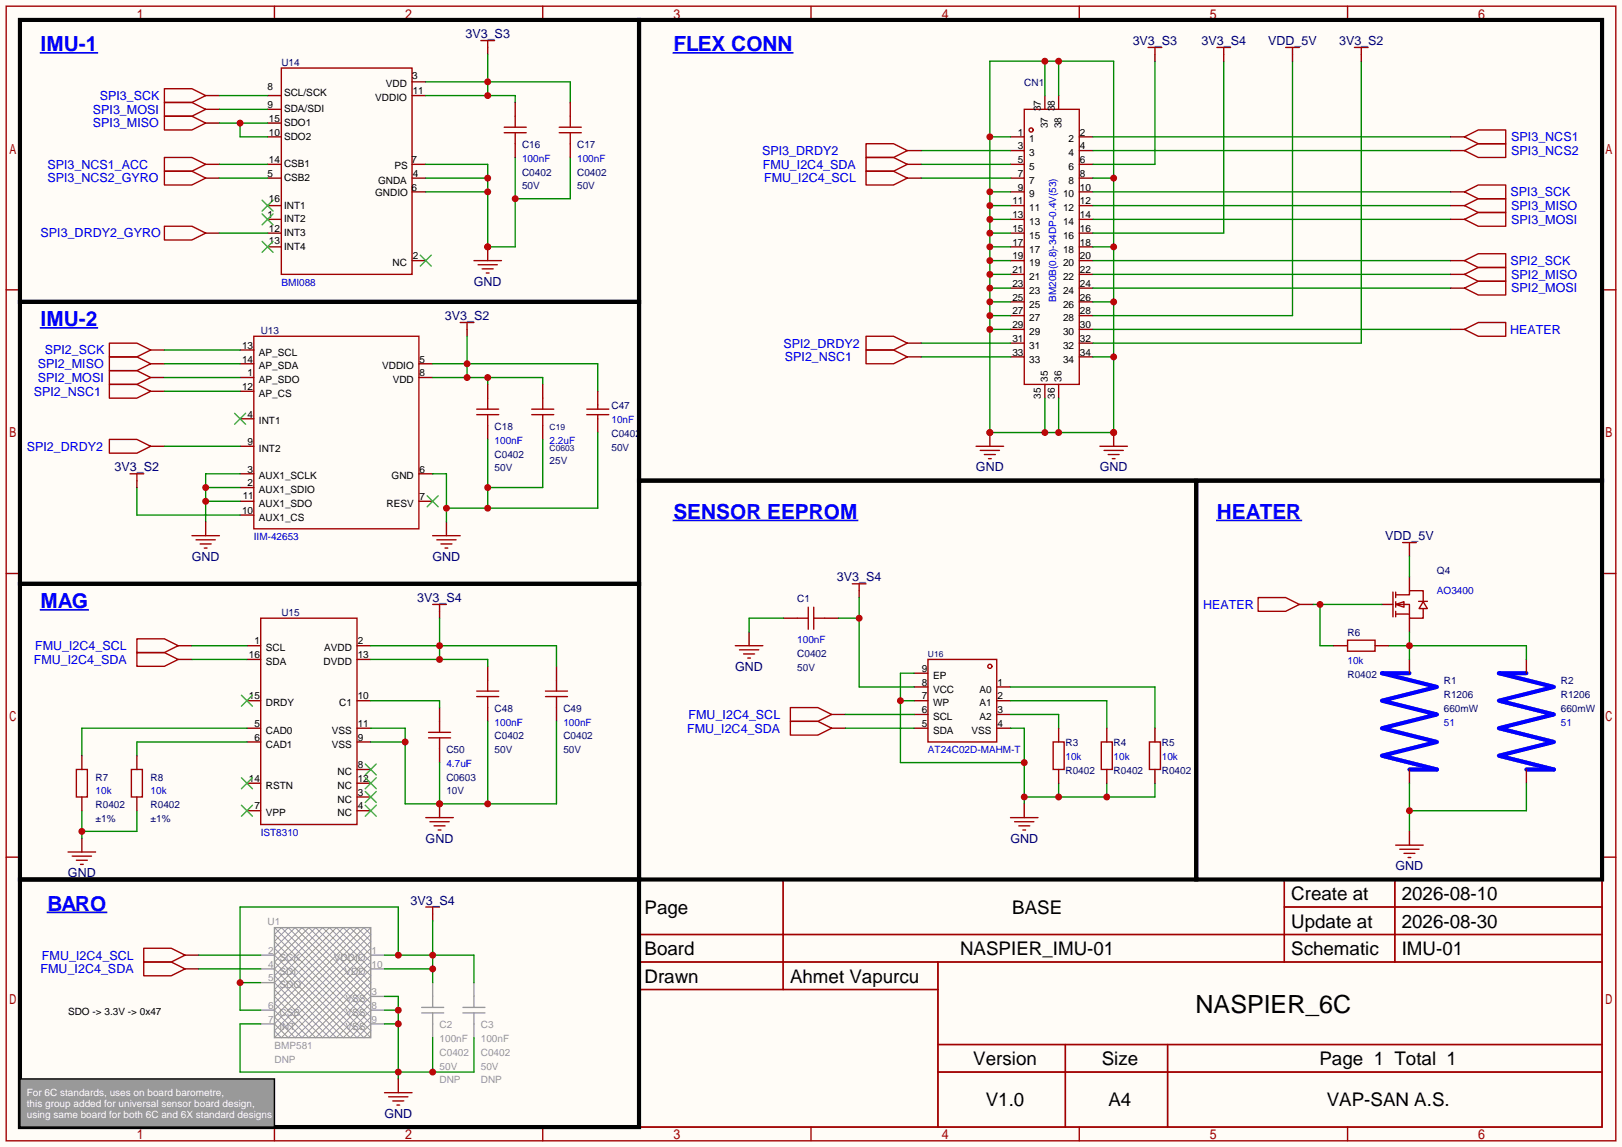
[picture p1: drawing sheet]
<svg xmlns="http://www.w3.org/2000/svg" width="299mm" height="212mm" viewBox="0 0 299 212" stroke-linecap="round" stroke-linejoin="round" font-family="sans-serif">
<path d="M0 0h299.5v211.8h-299.5z" fill="#fffcf7"/>
<g fill="none" stroke="#a10000" stroke-width=".25">
<path d="M1.1 1.1h297.2v209.6h-297.2zM3.7 3.7h292.1v204.5h-292.1zM50.7 1.1v2.6M51.9 12.6h24.2v38.1h-24.2zM100.2 1.1v2.6M149.7 1.1v2.6M199.3 1.1v2.6M248.8 1.1v2.6M159.9 26.5h5.1l2.5 1.3-2.5 1.3h-5.1zM159.9 31.6h5.1l2.5 1.3-2.5 1.3h-5.1zM159.9 29.1h5.1l2.5 1.3-2.5 1.2h-5.1zM189.1 20.2h10.2v50.8h-10.2z"/>
<path d="M270.4 38l2.5-1.3h5.1v2.5h-5.1zM270.4 35.4l2.5-1.2h5.1v2.5h-5.1zM270.4 27.8l2.5-1.3h5.1v2.6h-5.1zM270.4 25.3l2.5-1.3h5.1v2.5h-5.1zM1.1 53.5h2.6M295.8 53.5h2.5M46.9 62.1h30.4v35.6h-30.4zM159.9 64.6h5.1l2.5 1.3-2.5 1.3h-5.1zM159.9 62.1h5.1l2.5 1.3-2.5 1.2h-5.1zM1.1 105.9h2.6M48.1 114.2h17.8v38.1h-17.8zM257.2 109.3v4.6"/>
<path d="M257.7 111.6l1.5-.5v1zM257.7 109.9h2.5v-.8h2.6v2M257.7 111.6h2.5v2.6h2.6v-1.8M257.7 113.4h2.5M257.7 109.3v1.1M257.7 111.1v1M257.7 112.9v1M261.9 111.1h1.6M262.8 111.1l.7 1.3h-1.5zM295.8 105.9h2.5M171.3 121.8h12.7v15.2h-12.7zM1.1 158.3h2.6"/>
<path d="M295.8 158.3h2.5M117.7 162.4h178.1v45.8h-178.1zM117.7 172.6h178.1M117.7 177.7h178.1M144.6 162.4v20.4M173.2 177.7v30.5M237.1 167.5h58.7M237.1 162.4v15.3M257.5 162.4v15.3M117.7 182.8h55.5M173.2 192.9h122.6M173.2 198h122.6"/>
<path d="M196.7 192.9v15.3M215.6 192.9v15.3M50.7 208.2v2.5M100.2 208.2v2.5M149.7 208.2v2.5M199.3 208.2v2.5M248.8 208.2v2.5"/>
<circle cx="190.4" cy="24" r=".38"/>
<circle cx="182.8" cy="123.1" r=".38"/>
</g>
<g fill="none" stroke="#870000" stroke-width=".25">
<path d="M49.4 17.7h2.5M76.1 15.1h2.5M76.1 17.7h2.5M192.9 17.7v2.5M195.5 17.7v2.5M49.4 32.9h2.5M49.4 30.4h2.5M49.4 20.2h2.5M49.4 25.3h2.5M49.4 22.7h2.5M49.4 38h2.5M76.1 32.9h2.5"/>
<path d="M76.1 35.4h2.5M76.1 30.4h2.5M167.5 32.9h2.6M167.5 30.4h2.6M167.5 27.8h2.6M186.6 32.9h2.5M186.6 35.4h2.5M186.6 30.4h2.5M186.6 25.3h2.5M186.6 38h2.5M186.6 27.8h2.5M199.3 32.9h2.5"/>
<path d="M199.3 35.4h2.5M199.3 30.4h2.5M199.3 25.3h2.5M199.3 38h2.5M199.3 27.8h2.5M267.8 35.4h2.6M267.8 25.3h2.6M267.8 38h2.6M267.8 27.8h2.6M49.4 40.5h2.5M49.4 43.1h2.5M49.4 45.6h2.5"/>
<path d="M76.1 48.1h2.5M186.6 40.5h2.5M186.6 48.1h2.5M186.6 43.1h2.5M186.6 45.6h2.5M186.6 58.3h2.5M186.6 55.8h2.5M186.6 53.2h2.5M186.6 50.7h2.5M199.3 40.5h2.5M199.3 48.1h2.5M199.3 43.1h2.5"/>
<path d="M199.3 45.6h2.5M199.3 58.3h2.5M199.3 55.8h2.5M199.3 53.2h2.5M199.3 50.7h2.5M44.3 69.7h2.6M44.3 77.3h2.6M44.3 67.2h2.6M44.3 72.3h2.6M44.3 64.6h2.6M77.3 69.7h2.6M77.3 67.2h2.6"/>
<path d="M167.5 65.9h2.6M167.5 63.4h2.6M186.6 65.9h2.5M186.6 63.4h2.5M186.6 60.8h2.5M192.9 71v2.5M195.5 71v2.5M199.3 65.9h2.5M199.3 63.4h2.5M199.3 60.8h2.5M44.3 90h2.6M44.3 87.5h2.6"/>
<path d="M44.3 92.6h2.6M44.3 82.4h2.6M44.3 95.1h2.6M77.3 87.5h2.6M77.3 92.6h2.6M45.6 119.3h2.5M65.9 119.3h2.6M255.1 111.6h2.1M260.2 106.6v2.5M260.2 114.2v2.5M45.6 134.5h2.5M45.6 137h2.5"/>
<path d="M45.6 129.4h2.5M45.6 121.8h2.5M65.9 134.5h2.6M65.9 137h2.6M65.9 129.4h2.6M65.9 121.8h2.6M168.8 134.5h2.5M168.8 129.4h2.5M168.8 126.9h2.5M168.8 132h2.5M168.8 124.3h2.5M184 134.5h2.6"/>
<path d="M184 129.4h2.6M184 126.9h2.6M184 132h2.6M260.2 121.8v2.5M281.8 121.8v2.5M45.6 149.7h2.5M45.6 144.7h2.5M65.9 147.2h2.6M65.9 149.7h2.6M65.9 142.1h2.6M65.9 144.7h2.6M260.2 142.1v2.6"/>
<path d="M281.8 142.1v2.6"/>
</g>
<g fill="none" stroke="#3c3" stroke-width=".25">
<path d="M48.4 39.5l2 2M48.4 37l2 2M50.4 39.5l-2 2M50.4 37l-2 2M48.4 44.6l2 2M50.4 44.6l-2 2M77.6 47.1l2 2M79.6 47.1l-2 2M43.3 76.3l2 2.1M45.3 76.3l-2 2.1M78.9 91.6l2 2M80.9 91.6l-2 2"/>
<path d="M44.6 128.4l2 2M46.6 128.4l-2 2M44.6 148.7l2 2M44.6 143.6l2 2.1M46.6 148.7l-2 2M46.6 143.6l-2 2.1M67.4 146.2l2.1 2M67.4 148.7l2.1 2M67.4 141.1l2.1 2M67.4 143.6l2.1 2.1M69.5 146.2l-2.1 2M69.5 148.7l-2.1 2"/>
<path d="M69.5 141.1l-2.1 2M69.5 143.6l-2.1 2.1"/>
</g>
<path d="M260.2 124.3h-5.1l10.2 2.6-10.2 2.5 10.2 2.6-10.2 2.5 10.2 2.5-10.2 2.6 10.2 2.5h-5.1M281.8 124.3h-5.1l10.2 2.6-10.2 2.5 10.2 2.6-10.2 2.5 10.2 2.5-10.2 2.6 10.2 2.5h-5.1" fill="none" stroke="#00f" stroke-width=".76"/>
<g fill="none" stroke="#008700" stroke-width=".25">
<path d="M182.8 11.3h22.8v68.6h-22.8zM192.9 11.3v6.4M195.5 11.3v6.4M213.2 11.3v19.1h-11.4M170.1 27.8h16.5M170.1 30.4h16.5M170.1 32.9h16.5M182.8 35.4h3.8M182.8 38h3.8M182.8 25.3h3.8M201.8 27.8h66M201.8 32.9h3.8"/>
<path d="M201.8 35.4h66M201.8 38h66M201.8 25.3h66M182.8 58.3h3.8M182.8 55.8h3.8M182.8 53.2h3.8M182.8 50.7h3.8M182.8 48.1h3.8M182.8 45.6h3.8M182.8 43.1h3.8M182.8 40.5h3.8M201.8 55.8h3.8"/>
<path d="M201.8 45.6h3.8M170.1 63.4h16.5M170.1 65.9h16.5M182.8 60.8h3.8M192.9 73.5v6.4M195.5 73.5v6.4M201.8 65.9h3.8"/>
</g>
<g fill="#c00">
<circle cx="192.9" cy="79.9" r=".63"/>
<circle cx="182.8" cy="79.9" r=".63"/>
<circle cx="182.8" cy="60.8" r=".63"/>
<circle cx="182.8" cy="58.3" r=".63"/>
<circle cx="182.8" cy="55.8" r=".63"/>
<circle cx="182.8" cy="53.2" r=".63"/>
<circle cx="182.8" cy="50.7" r=".63"/>
<circle cx="182.8" cy="48.1" r=".63"/>
<circle cx="182.8" cy="45.6" r=".63"/>
<circle cx="182.8" cy="43.1" r=".63"/>
<circle cx="182.8" cy="40.5" r=".63"/>
<circle cx="182.8" cy="38" r=".63"/>
<circle cx="182.8" cy="35.4" r=".63"/>
<circle cx="182.8" cy="25.3" r=".63"/>
<circle cx="192.9" cy="11.3" r=".63"/>
<circle cx="195.5" cy="11.3" r=".63"/>
<circle cx="205.6" cy="32.9" r=".63"/>
<circle cx="205.6" cy="45.6" r=".63"/>
<circle cx="205.6" cy="55.8" r=".63"/>
<circle cx="205.6" cy="65.9" r=".63"/>
<circle cx="205.6" cy="79.9" r=".63"/>
<circle cx="195.5" cy="79.9" r=".63"/>
</g>
<path d="M225.9 11.3v31.8h-24.1M238.6 11.3v47h-36.8M251.3 11.3v52.1h-49.5" fill="none" stroke="#008700" stroke-width=".25"/>
<path d="M213.2 10v1.3M225.9 10v1.3M238.6 10v1.3M251.3 10v1.3M182.8 79.9v2.5M260.2 101.5v1.2" fill="none" stroke="#870000" stroke-width=".25"/>
<path d="M212 8.8h2.5M213.2 8.8v1.2M224.7 8.8h2.5M225.9 8.8v1.2M237.4 8.8h2.5M238.6 8.8v1.2M250.1 8.8h2.5M251.3 8.8v1.2M259 100.2h2.5M260.2 100.2v1.3" fill="none" stroke="#a10000" stroke-width=".25"/>
<circle cx="182.8" cy="79.9" r=".63" fill="#c00"/>
<path d="M180.2 82.4h5.1M181 83.2h3.5M181.7 83.9h2.1M182.5 84.7h.5" fill="none" stroke="#a10000" stroke-width=".25"/>
<path d="M205.6 79.9v2.5" fill="none" stroke="#870000" stroke-width=".25"/>
<circle cx="205.6" cy="79.9" r=".63" fill="#c00"/>
<g fill="none" stroke="#a10000" stroke-width=".25">
<path d="M30.4 16.4h5l2.6 1.3-2.6 1.2h-5zM30.4 18.9h5l2.6 1.3-2.6 1.3h-5zM30.4 21.5h5l2.6 1.2-2.6 1.3h-5zM30.4 31.6h5l2.6 1.3-2.6 1.3h-5zM30.4 29.1h5l2.6 1.3-2.6 1.2h-5zM270.4 40.5l2.5-1.3h5.1v2.6h-5.1zM270.4 50.7l2.5-1.3h5.1v2.5h-5.1zM270.4 48.1l2.5-1.2h5.1v2.5h-5.1zM270.4 53.2l2.5-1.3h5.1v2.6h-5.1zM270.4 60.8l2.5-1.2h5.1v2.5h-5.1zM203.1 82.4h5.1M203.8 83.2h3.6"/>
<path d="M204.6 83.9h2M205.4 84.7h.5M232.3 110.4h5.1l2.5 1.2-2.5 1.3h-5.1z"/>
</g>
<path d="M40.5 17.7h8.9M40.5 20.2h8.9M40.5 22.7h8.9M44.3 22.7v2.6h5.1M201.8 40.5h66M201.8 48.1h66M201.8 50.7h66M201.8 53.2h66M201.8 60.8h66" fill="none" stroke="#008700" stroke-width=".25"/>
<path d="M38 17.7h2.5M38 22.7h2.5M38 32.9h2.5M38 30.4h2.5M38 20.2h2.5M267.8 40.5h2.6M267.8 50.7h2.6M267.8 48.1h2.6M267.8 53.2h2.6M267.8 60.8h2.6M239.9 111.6h2.5" fill="none" stroke="#870000" stroke-width=".25"/>
<circle cx="44.3" cy="22.7" r=".63" fill="#c00"/>
<path d="M90 8.8v1.2M38 43.1h2.5" fill="none" stroke="#870000" stroke-width=".25"/>
<path d="M88.8 7.5h2.5M90 7.5v1.3M30.4 41.8h5l2.6 1.3-2.6 1.2h-5z" fill="none" stroke="#a10000" stroke-width=".25"/>
<path d="M78.6 15.1h26.7v3.8M78.6 17.7h16.5v1.2M90 10v7.7M40.5 30.4h8.9M40.5 32.9h8.9M40.5 43.1h8.9" fill="none" stroke="#008700" stroke-width=".25"/>
<g fill="#c00">
<circle cx="90" cy="15.1" r=".63"/>
<circle cx="90" cy="17.7" r=".63"/>
</g>
<path d="M78.6 32.9h11.4M78.6 35.4h11.4M95.1 29.1v16.5h-5.1v-15.2h-11.4M105.3 29.1v7.6h-10.2" fill="none" stroke="#008700" stroke-width=".25"/>
<g fill="#c00">
<circle cx="90" cy="32.9" r=".63"/>
<circle cx="90" cy="35.4" r=".63"/>
<circle cx="90" cy="45.6" r=".63"/>
<circle cx="95.1" cy="36.7" r=".63"/>
</g>
<path d="M95.1 18.9v2.6M105.3 18.9v2.6M95.1 26.5v2.6M105.3 26.5v2.6M90 45.6v2.5" fill="none" stroke="#870000" stroke-width=".25"/>
<path d="M93.1 24.5h4.1M93.1 23.5h4.1M95.1 21.5v2M95.1 24.5v2M103.3 24.5h4M103.3 23.5h4M105.3 21.5v2M105.3 24.5v2" fill="none" stroke="#a10000" stroke-width=".25"/>
<circle cx="90" cy="45.6" r=".63" fill="#c00"/>
<path d="M85 59.6h2.5M86.2 59.6v1.2M87.5 48.1h5.1M88.3 48.9h3.5M89 49.7h2.1M89.8 50.4h.5M20.2 65.9h5.1l2.5 1.3-2.5 1.3h-5.1zM20.2 63.4h5.1l2.5 1.2-2.5 1.3h-5.1zM20.2 68.5h5.1l2.5 1.2-2.5 1.3h-5.1zM20.2 71h5.1l2.5 1.3-2.5 1.2h-5.1zM20.2 81.2h5.1l2.5 1.2-2.5 1.3h-5.1z" fill="none" stroke="#a10000" stroke-width=".25"/>
<path d="M27.8 67.2h2.6M27.8 64.6h2.6M27.8 69.7h2.6M27.8 72.3h2.6M86.2 60.8v1.3M27.8 82.4h2.6" fill="none" stroke="#870000" stroke-width=".25"/>
<path d="M30.4 69.7h13.9M30.4 64.6h13.9M30.4 67.2h13.9M30.4 72.3h13.9M79.9 69.7h20.3v1.3M79.9 67.2h30.5v5.1M86.2 62.1v7.6M90 69.7v1.3M30.4 82.4h13.9" fill="none" stroke="#008700" stroke-width=".25"/>
<g fill="#c00">
<circle cx="86.2" cy="67.2" r=".63"/>
<circle cx="86.2" cy="69.7" r=".63"/>
<circle cx="90" cy="69.7" r=".63"/>
</g>
<path d="M90 71v2.5M90 78.6v2.6M100.2 71v2.5M100.2 78.6v2.6M110.4 72.3v2.5M110.4 77.3v2.6M82.4 96.4v2.5" fill="none" stroke="#870000" stroke-width=".25"/>
<g fill="none" stroke="#a10000" stroke-width=".25">
<path d="M88 76.6h4.1M88 75.6h4.1M90 73.5v2.1M90 76.6v2M98.2 76.6h4M98.2 75.6h4M100.2 73.5v2.1M100.2 76.6v2M108.3 76.6h4.1M108.3 75.6h4.1M110.4 74.8v.8M110.4 76.6v.7"/>
<path d="M79.9 98.9h5.1M80.6 99.7h3.6M81.4 100.5h2M82.2 101.2h.5"/>
</g>
<path d="M110.4 79.9v14h-28M79.9 87.5h2.5v8.9M90 81.2v12.7M100.2 81.2v8.8h-10.2" fill="none" stroke="#008700" stroke-width=".25"/>
<g fill="#c00">
<circle cx="82.4" cy="93.9" r=".63"/>
<circle cx="90" cy="93.9" r=".63"/>
<circle cx="90" cy="90" r=".63"/>
</g>
<path d="M25.3 90v5.1h19M38 92.6h6.3M38 90h6.3M44.3 87.5h-6.3v8.9" fill="none" stroke="#008700" stroke-width=".25"/>
<path d="M25.3 88.8v1.2" fill="none" stroke="#870000" stroke-width=".25"/>
<path d="M24 87.5h2.5M25.3 87.5v1.3" fill="none" stroke="#a10000" stroke-width=".25"/>
<g fill="#c00">
<circle cx="38" cy="92.6" r=".63"/>
<circle cx="38" cy="90" r=".63"/>
</g>
<path d="M38 96.4v2.5M81.2 112.9v1.3M144.7 114.2h2.5M152.3 114.2h2.5M158.6 109.1v1.3M90 123.1v2.5M90 130.7v2.5M102.7 123.1v2.5M102.7 130.7v2.5M79.9 168.8v1.3" fill="none" stroke="#870000" stroke-width=".25"/>
<g fill="none" stroke="#a10000" stroke-width=".25">
<path d="M35.4 98.9h5.1M36.2 99.7h3.6M37 100.5h2M37.7 101.2h.5M79.9 111.6h2.5M81.2 111.6v1.3M147.2 114.2h2M149.2 112.1v4.1M150.2 112.1v4.1M150.2 114.2h2.1M157.4 107.8h2.5M158.6 107.8v1.3"/>
<path d="M88 128.7h4.1M88 127.6h4.1M90 125.6v2M90 128.7v2M100.7 128.7h4.1M100.7 127.6h4.1M102.7 125.6v2M102.7 128.7v2M78.6 167.5h2.6M79.9 167.5v1.3"/>
</g>
<path d="M77.9 187.1h4M77.9 186.1h4M79.9 181.5v4.6M79.9 187.1v4.5M85.5 187.1h4M85.5 186.1h4M87.5 181.5v4.6M87.5 187.1v4.5" fill="none" stroke="#999" stroke-width=".25"/>
<path d="M68.5 119.3h34.2v3.8M81.2 114.2v7.6M68.5 121.8h21.5v1.3" fill="none" stroke="#008700" stroke-width=".25"/>
<g fill="#c00">
<circle cx="81.2" cy="119.3" r=".63"/>
<circle cx="81.2" cy="121.8" r=".63"/>
</g>
<path d="M79.1 136.3h4.1M79.1 135.3h4.1M81.2 133.2v2.1M81.2 136.3v2" fill="none" stroke="#a10000" stroke-width=".25"/>
<path d="M81.2 130.7v2.5M81.2 138.3v2.5" fill="none" stroke="#870000" stroke-width=".25"/>
<path d="M68.5 129.4h12.7v1.3M68.5 137h6.3M90 133.2v15.3M102.7 133.2v15.3h-27.9v-14h-6.3M81.2 140.8v7.7" fill="none" stroke="#008700" stroke-width=".25"/>
<g fill="#c00">
<circle cx="81.2" cy="148.5" r=".63"/>
<circle cx="74.8" cy="137" r=".63"/>
<circle cx="90" cy="148.5" r=".63"/>
</g>
<path d="M81.2 148.5v2.5" fill="none" stroke="#870000" stroke-width=".25"/>
<circle cx="81.2" cy="148.5" r=".63" fill="#c00"/>
<g fill="none" stroke="#a10000" stroke-width=".25">
<path d="M25.3 118h5.1l2.5 1.3-2.5 1.2h-5.1zM25.3 120.5h5.1l2.5 1.3-2.5 1.3h-5.1zM145.9 130.7h5.1l2.5 1.3-2.5 1.2h-5.1zM145.9 133.2h5.1l2.5 1.3-2.5 1.3h-5.1zM12.6 157.4h5.1M13.3 158.1h3.6M14.1 158.9h2M14.9 159.6h.5M78.6 151h5.1M79.4 151.8h3.5M80.1 152.5h2.1M80.9 153.3h.5"/>
<path d="M26.5 175.1h5.1l2.6 1.3-2.6 1.3h-5.1zM26.5 177.7h5.1l2.6 1.2-2.6 1.3h-5.1z"/>
</g>
<path d="M32.9 119.3h2.5M32.9 121.8h2.5M153.5 132h2.6M153.5 134.5h2.6M15.1 154.8v2.6M34.2 176.4h2.5M34.2 178.9h2.5" fill="none" stroke="#870000" stroke-width=".25"/>
<path d="M35.4 119.3h10.2M35.4 121.8h10.2M45.6 134.5h-30.5v5.1M45.6 137h-20.3v2.6M156.1 132h12.7M156.1 134.5h12.7M15.1 149.7v5.1M25.3 149.7v3.8h-10.2" fill="none" stroke="#008700" stroke-width=".25"/>
<circle cx="15.1" cy="153.5" r=".63" fill="#c00"/>
<path d="M154.8 114.2h3.8M158.6 110.4v16.5h10.2" fill="none" stroke="#008700" stroke-width=".25"/>
<circle cx="158.6" cy="114.2" r=".63" fill="#c00"/>
<path d="M138.3 116.7v2.6" fill="none" stroke="#870000" stroke-width=".25"/>
<path d="M135.8 119.3h5M136.5 120h3.6M137.3 120.8h2M138 121.5h.6" fill="none" stroke="#a10000" stroke-width=".25"/>
<path d="M144.7 114.2h-6.4v2.5M166.2 129.4h2.6M168.8 124.3h-2.6v16.5h22.9M186.6 134.5h2.5v14M195.5 144.7v2.5M204.3 144.7v2.5M213.2 144.7v2.5h-24.1" fill="none" stroke="#008700" stroke-width=".25"/>
<g fill="#c00">
<circle cx="189.1" cy="140.8" r=".63"/>
<circle cx="166.2" cy="129.4" r=".63"/>
<circle cx="189.1" cy="147.2" r=".63"/>
<circle cx="195.5" cy="147.2" r=".63"/>
<circle cx="204.3" cy="147.2" r=".63"/>
</g>
<path d="M189.1 148.5v2.5" fill="none" stroke="#870000" stroke-width=".25"/>
<path d="M186.6 151h5M187.3 151.8h3.6M188.1 152.5h2M188.8 153.3h.6" fill="none" stroke="#a10000" stroke-width=".25"/>
<path d="M256.4 119.3h25.4v2.5M260.2 116.7v5.1" fill="none" stroke="#008700" stroke-width=".25"/>
<circle cx="260.2" cy="119.3" r=".63" fill="#c00"/>
<path d="M260.2 144.7v8.8M281.8 144.7v5h-21.6" fill="none" stroke="#008700" stroke-width=".25"/>
<circle cx="260.2" cy="149.7" r=".63" fill="#c00"/>
<path d="M260.2 153.5v2.6" fill="none" stroke="#870000" stroke-width=".25"/>
<path d="M257.7 156.1h5.1M258.4 156.8h3.6M259.2 157.6h2M260 158.4h.5" fill="none" stroke="#a10000" stroke-width=".25"/>
<path d="M242.4 111.6h12.7M243.7 111.6v7.7h2.6M260.2 102.7v3.9" fill="none" stroke="#008700" stroke-width=".25"/>
<circle cx="243.7" cy="111.6" r=".63" fill="#c00"/>
<path d="M186.6 132h8.9v2.5M186.6 129.4h17.7v5.1M186.6 126.9h26.6v7.6M71 176.4h16.5v5.1M71 178.9h8.9M73.5 176.4v-8.9h-29.2v19.1h3.8M79.9 170.1v11.4M44.3 181.5h3.8" fill="none" stroke="#008700" stroke-width=".25"/>
<path d="M248.8 118.2h5.1v2.1h-5.1zM194.4 137h2.1v5.1h-2.1zM203.3 137h2.1v5.1h-2.1zM212.2 137h2v5.1h-2zM14.1 142.1h2v5.1h-2zM24.3 142.1h2v5.1h-2z" fill="none" stroke="#a10000" stroke-width=".25"/>
<path d="M246.3 119.3h2.5M253.9 119.3h2.5M15.1 139.6v2.5M25.3 139.6v2.5M195.5 134.5v2.5M204.3 134.5v2.5M213.2 134.5v2.5M15.1 147.2v2.5M25.3 147.2v2.5M195.5 142.1v2.6M204.3 142.1v2.6M213.2 142.1v2.6" fill="none" stroke="#870000" stroke-width=".25"/>
<path d="M50.7 172.6l1.2-1.3 16.6 16.5-3.9 3.8-13.9-13.9 6.3-6.4 11.5 11.5-8.9 8.8-8.9-8.8 11.4-11.5 6.4 6.4-14 13.9-3.8-3.8 16.5-16.5 1.3 1.3-17.8 17.8 1.2 1.2 16.6-16.5-3.9-3.8-13.9 14 6.3 6.3 11.5-11.4-8.9-8.9-8.9 8.9 11.4 11.4 6.4-6.3-14-14-3.8 3.8 16.5 16.5 1.3-1.2zM50.7 171.3l17.8 17.8-2.6 2.5-15.2-15.2 5.1-5.1 12.7 12.7-7.7 7.6-10.1-10.1 10.1-10.2 7.7 7.6-12.7 12.7-5.1-5 15.2-15.3 2.6 2.6-17.8 17.7M68.5 171.3l-17.8 17.8 2.5 2.5 15.3-15.2-5.1-5.1-12.7 12.7 7.6 7.6 10.2-10.1-10.2-10.2-7.6 7.6 12.7 12.7 5.1-5-15.3-15.3-2.5 2.6 17.8 17.7" fill="none" stroke="#999" stroke-width=".18"/>
<path d="M48.1 176.4h2.6M48.1 178.9h2.6M50.7 171.3h17.8v20.3h-17.8zM68.5 176.4h2.5M68.5 178.9h2.5M48.1 181.5h2.6M48.1 186.6h2.6M48.1 189.1h2.6M68.5 184h2.5M68.5 186.6h2.5M68.5 189.1h2.5" fill="none" stroke="#999" stroke-width=".25"/>
<g fill="#c00">
<circle cx="73.5" cy="176.4" r=".63"/>
<circle cx="44.3" cy="181.5" r=".63"/>
<circle cx="79.9" cy="176.4" r=".63"/>
<circle cx="79.9" cy="178.9" r=".63"/>
</g>
<path d="M36.7 178.9h11.4M36.7 176.4h11.4M48.1 189.1h-3.8v8.9h43.2v-6.4M71 189.1h2.5M71 184h2.5v15.3M71 186.6h2.5M79.9 191.6v6.4" fill="none" stroke="#008700" stroke-width=".25"/>
<g fill="#c00">
<circle cx="73.5" cy="189.1" r=".63"/>
<circle cx="73.5" cy="186.6" r=".63"/>
<circle cx="73.5" cy="198" r=".63"/>
<circle cx="79.9" cy="198" r=".63"/>
</g>
<path d="M73.5 199.3v2.5" fill="none" stroke="#870000" stroke-width=".25"/>
<path d="M71 201.8h5.1M71.8 202.6h3.5M72.5 203.3h2M73.3 204.1h.5" fill="none" stroke="#a10000" stroke-width=".25"/>
<path d="M3.7 3.7h114.3v52.1h-114.3zM118 3.7h177.8v85.1h-177.8zM3.7 55.8h114.3v52h-114.3zM118 88.8h102.9v73.6h-102.9zM220.9 88.8h74.9v73.6h-74.9zM3.7 107.8h114.3v54.6h-114.3zM3.7 162.4h114.3v45.8h-114.3z" fill="none" stroke="#000" stroke-width=".76"/>
<path d="M7.5 9.8h10.5M124.3 9.8h22M7.5 60.6h10.5M124.3 96.1h34M224.7 96.1h15.6M7.5 112.6h8.8M8.8 168.5h10.9" fill="none" stroke="#00f" stroke-width=".31"/>
<path d="M3.7 199.3h47v8.9h-47z" fill="#999" stroke="#000" stroke-width=".25"/>
<text font-size="4.6" x="220.7" y="187.1">NASPIER_6C</text>
<g font-size="3.8" fill="#00f">
<text x="7.5" y="9.4">IMU-1</text>
<text x="124.3" y="9.4">FLEX CONN</text>
<text x="7.5" y="60.2">IMU-2</text>
<text x="124.3" y="95.8">SENSOR EEPROM</text>
<text x="224.7" y="95.8">HEATER</text>
<text x="7.5" y="112.3">MAG</text>
<text x="8.8" y="168.2">BARO</text>
</g>
<g font-size="3.5">
<text x="238.4" y="166.2">Create at</text>
<text x="258.8" y="166.2">2026-08-10</text>
<text x="119" y="168.8">Page</text>
<text x="186.9" y="168.8">BASE</text>
<text x="238.4" y="171.3">Update at</text>
<text x="258.8" y="171.3">2026-08-30</text>
<text x="119" y="176.4">Board</text>
<text x="177.2" y="176.4">NASPIER_IMU-01</text>
<text x="238.4" y="176.4">Schematic</text>
<text x="258.8" y="176.4">IMU-01</text>
<text x="119" y="181.5">Drawn</text>
<text x="145.9" y="181.5">Ahmet Vapurcu</text>
<text x="179.7" y="196.7">Version</text>
<text x="203.4" y="196.7">Size</text>
<text x="243.6" y="196.7">Page 1 Total 1</text>
<text x="182" y="204.3">V1.0</text>
<text x="204.7" y="204.3">A4</text>
<text x="245" y="204.3">VAP-SAN A.S.</text>
</g>
<g font-size="2.3" fill="#000080">
<text x="85.9" y="7">3V3_S3</text>
<text x="209.1" y="8.3">3V3_S3</text>
<text x="221.8" y="8.3">3V3_S4</text>
<text x="234.1" y="8.3">VDD_5V</text>
<text x="247.2" y="8.3">3V3_S2</text>
<text x="87.5" y="52.8">GND</text>
<text x="82.1" y="59.1">3V3_S2</text>
<text x="21.2" y="87">3V3_S2</text>
<text x="180.2" y="87">GND</text>
<text x="203" y="87">GND</text>
<text x="255.7" y="99.7">VDD_5V</text>
<text x="35.4" y="103.6">GND</text>
<text x="79.9" y="103.6">GND</text>
<text x="154.5" y="107.4">3V3_S4</text>
<text x="77" y="111.2">3V3_S4</text>
<text x="135.7" y="123.9">GND</text>
<text x="78.6" y="155.6">GND</text>
<text x="186.5" y="155.6">GND</text>
<text x="12.5" y="162">GND</text>
<text x="257.7" y="160.7">GND</text>
<text x="75.8" y="167.1">3V3_S4</text>
<text x="71" y="206.4">GND</text>
</g>
<g font-size="2.3" fill="#00f">
<text x="17.1" y="23.5">SPI3_MISO</text>
<text x="17.1" y="21">SPI3_MOSI</text>
<text x="18.4" y="18.5">SPI3_SCK</text>
<text x="140.7" y="28.6">SPI3_DRDY2</text>
<text x="279" y="28.6">SPI3_NCS2</text>
<text x="279" y="26.1">SPI3_NCS1</text>
<text x="8.8" y="33.7">SPI3_NCS2_GYRO</text>
<text x="8.8" y="31.2">SPI3_NCS1_ACC</text>
<text x="140.8" y="31.2">FMU_I2C4_SDA</text>
<text x="141.1" y="33.7">FMU_I2C4_SCL</text>
<text x="278.9" y="36.2">SPI3_SCK</text>
<text x="279" y="38.8">SPI3_MISO</text>
<text x="279" y="41.3">SPI3_MOSI</text>
<text x="7.5" y="43.9">SPI3_DRDY2_GYRO</text>
<text x="278.9" y="48.9">SPI2_SCK</text>
<text x="279" y="51.5">SPI2_MISO</text>
<text x="279" y="54">SPI2_MOSI</text>
<text x="8.3" y="65.5">SPI2_SCK</text>
<text x="144.7" y="64.2">SPI2_DRDY2</text>
<text x="278.8" y="61.6">HEATER</text>
<text x="7" y="68">SPI2_MISO</text>
<text x="7" y="70.5">SPI2_MOSI</text>
<text x="144.9" y="66.7">SPI2_NSC1</text>
<text x="6.2" y="73.1">SPI2_NSC1</text>
<text x="5" y="83.2">SPI2_DRDY2</text>
<text x="222.1" y="112.4">HEATER</text>
<text x="6.2" y="122.6">FMU_I2C4_SDA</text>
<text x="6.5" y="120.1">FMU_I2C4_SCL</text>
<text x="126.9" y="135.3">FMU_I2C4_SDA</text>
<text x="127.1" y="132.8">FMU_I2C4_SCL</text>
<text x="7.5" y="179.8">FMU_I2C4_SDA</text>
<text x="7.7" y="177.2">FMU_I2C4_SCL</text>
</g>
<g font-size="1.8">
<text x="49.4" y="16.7">8</text>
<text x="52.5" y="17.7">SCL/SCK</text>
<text x="71.2" y="16.2">VDD</text>
<text x="76.1" y="14.7">3</text>
<text x="76.2" y="17.4">11</text>
<text x="49.4" y="20">9</text>
<text x="49.6" y="22.5">15</text>
<text x="52.5" y="20.7">SDA/SDI</text>
<text x="52.5" y="23.3">SDO1</text>
<text x="69.3" y="18.7">VDDIO</text>
<text x="192.2" y="20.6" transform="rotate(-90 192.2 20.6)">37</text>
<text x="193.5" y="23.7" transform="rotate(-90 193.5 23.7)">37</text>
<text x="194.7" y="20.6" transform="rotate(-90 194.7 20.6)">38</text>
<text x="196" y="23.7" transform="rotate(-90 196 23.7)">38</text>
<text x="49.6" y="25">10</text>
<text x="52.5" y="25.8">SDO2</text>
<text x="187.9" y="25">1</text>
<text x="187.9" y="27.6">3</text>
<text x="190" y="26.3">1</text>
<text x="190" y="28.9">3</text>
<text x="197.3" y="28.9">4</text>
<text x="197.3" y="26.3">2</text>
<text x="199.4" y="27.6">4</text>
<text x="199.4" y="25">2</text>
<text x="49.4" y="32.7">5</text>
<text x="49.6" y="30.1">14</text>
<text x="52.5" y="33.4">CSB2</text>
<text x="52.5" y="30.9">CSB1</text>
<text x="69.8" y="33.9">GNDA</text>
<text x="72.8" y="31.1">PS</text>
<text x="75.9" y="35.2">6</text>
<text x="75.9" y="30.1">7</text>
<text x="76.2" y="32.7">4</text>
<text x="187.9" y="30.1">5</text>
<text x="187.9" y="32.7">7</text>
<text x="187.9" y="35.2">9</text>
<text x="190" y="31.4">5</text>
<text x="190" y="33.9">7</text>
<text x="197.3" y="33.9">8</text>
<text x="197.3" y="31.4">6</text>
<text x="199.4" y="35.2">10</text>
<text x="199.4" y="32.7">8</text>
<text x="199.4" y="30.1">6</text>
<text x="49.4" y="40.3">1</text>
<text x="49.6" y="37.3">16</text>
<text x="52.5" y="41.1">INT2</text>
<text x="52.5" y="38.5">INT1</text>
<text x="69.3" y="36.2">GNDIO</text>
<text x="186.9" y="37.7">11</text>
<text x="186.9" y="40.3">13</text>
<text x="190" y="36.5">9</text>
<text x="190" y="39">11</text>
<text x="190" y="41.6">13</text>
<text x="196.3" y="41.6">14</text>
<text x="196.3" y="39">12</text>
<text x="196.3" y="36.5">10</text>
<text x="199.4" y="40.3">14</text>
<text x="199.4" y="37.7">12</text>
<text x="49.6" y="42.8">12</text>
<text x="49.6" y="45.1">13</text>
<text x="52.5" y="43.6">INT3</text>
<text x="52.5" y="46.1">INT4</text>
<text x="76.2" y="47.9">2</text>
<text x="186.9" y="42.8">15</text>
<text x="186.9" y="45.4">17</text>
<text x="186.9" y="47.9">19</text>
<text x="190" y="44.1">15</text>
<text x="190" y="46.6">17</text>
<text x="196.3" y="46.6">18</text>
<text x="196.3" y="44.1">16</text>
<text x="199.4" y="47.9">20</text>
<text x="199.4" y="45.4">18</text>
<text x="199.4" y="42.8">16</text>
<text x="72.5" y="49.2">NC</text>
<text x="186.9" y="50.4">21</text>
<text x="186.9" y="53">23</text>
<text x="190" y="49.2">19</text>
<text x="190" y="51.7">21</text>
<text x="196.3" y="51.7">22</text>
<text x="196.3" y="49.2">20</text>
<text x="199.4" y="53">24</text>
<text x="199.4" y="50.4">22</text>
<text x="186.9" y="55.5">25</text>
<text x="186.9" y="58.1">27</text>
<text x="190" y="54.3">23</text>
<text x="190" y="56.8">25</text>
<text x="190" y="59.3">27</text>
<text x="196.3" y="59.3">28</text>
<text x="196.3" y="56.8">26</text>
<text x="196.3" y="54.3">24</text>
<text x="199.4" y="58.1">28</text>
<text x="199.4" y="55.5">26</text>
<text x="44.7" y="64.4">13</text>
<text x="47.8" y="65.7">AP_SCL</text>
<text x="186.9" y="60.6">29</text>
<text x="186.9" y="63.1">31</text>
<text x="186.9" y="65.7">33</text>
<text x="190" y="61.9">29</text>
<text x="190" y="64.4">31</text>
<text x="196.3" y="64.4">32</text>
<text x="196.3" y="61.9">30</text>
<text x="199.4" y="65.7">34</text>
<text x="199.4" y="63.1">32</text>
<text x="199.4" y="60.6">30</text>
<text x="44.7" y="67">14</text>
<text x="45.7" y="69.5">1</text>
<text x="47.8" y="70.8">AP_SDO</text>
<text x="47.8" y="68.2">AP_SDA</text>
<text x="70.6" y="68.2">VDDIO</text>
<text x="72.5" y="70.8">VDD</text>
<text x="77.5" y="67">5</text>
<text x="77.5" y="69.5">8</text>
<text x="190" y="67">33</text>
<text x="193.5" y="70.5" transform="rotate(-90 193.5 70.5)">35</text>
<text x="196" y="70.5" transform="rotate(-90 196 70.5)">36</text>
<text x="196.3" y="67">34</text>
<text x="44.7" y="72">12</text>
<text x="45.7" y="77.1">4</text>
<text x="47.8" y="73.3">AP_CS</text>
<text x="192.2" y="73.7" transform="rotate(-90 192.2 73.7)">35</text>
<text x="194.7" y="73.7" transform="rotate(-90 194.7 73.7)">36</text>
<text x="45.7" y="82.2">9</text>
<text x="47.8" y="78.4">INT1</text>
<text x="47.8" y="83.5">INT2</text>
<text x="45.7" y="89.8">2</text>
<text x="45.7" y="87.3">3</text>
<text x="47.8" y="88.5">AUX1_SCLK</text>
<text x="72.3" y="88.5">GND</text>
<text x="77.5" y="87.3">6</text>
<text x="44.7" y="94.9">10</text>
<text x="44.8" y="92.1">11</text>
<text x="47.8" y="91.1">AUX1_SDIO</text>
<text x="47.8" y="93.6">AUX1_SDO</text>
<text x="71.4" y="93.6">RESV</text>
<text x="77.5" y="92.4">7</text>
<text x="47.8" y="96.2">AUX1_CS</text>
<text x="47" y="119">1</text>
<text x="66" y="119">2</text>
<text x="46" y="121.6">16</text>
<text x="49.1" y="120.3">SCL</text>
<text x="49.1" y="122.8">SDA</text>
<text x="59.7" y="122.8">DVDD</text>
<text x="59.8" y="120.3">AVDD</text>
<text x="66" y="121.6">13</text>
<text x="170.2" y="124.1">9</text>
<text x="172.3" y="125.4">EP</text>
<text x="46" y="129.2">15</text>
<text x="49.1" y="130.5">DRDY</text>
<text x="62.6" y="130.5">C1</text>
<text x="66" y="129.2">10</text>
<text x="170.2" y="131.7">6</text>
<text x="170.2" y="129.2">7</text>
<text x="170.2" y="126.6">8</text>
<text x="172.3" y="130.5">WP</text>
<text x="172.3" y="127.9">VCC</text>
<text x="180.8" y="127.9">A0</text>
<text x="180.8" y="130.5">A1</text>
<text x="184.1" y="126.6">1</text>
<text x="184.1" y="129.2">2</text>
<text x="184.1" y="131.7">3</text>
<text x="47" y="134.3">5</text>
<text x="47" y="136.8">6</text>
<text x="49.1" y="135.5">CAD0</text>
<text x="61.3" y="135.5">VSS</text>
<text x="66" y="136.8">9</text>
<text x="66" y="134.3">11</text>
<text x="170.2" y="134.3">5</text>
<text x="172.3" y="135.5">SDA</text>
<text x="172.3" y="133">SCL</text>
<text x="179.4" y="135.5">VSS</text>
<text x="180.8" y="133">A2</text>
<text x="184.1" y="134.3">4</text>
<text x="49.1" y="138.1">CAD1</text>
<text x="61.3" y="138.1">VSS</text>
<text x="62.3" y="143.2">NC</text>
<text x="66" y="141.9">8</text>
<text x="46" y="144.4">14</text>
<text x="47" y="149.5">7</text>
<text x="49.1" y="145.7">RSTN</text>
<text x="62.3" y="148.2">NC</text>
<text x="62.3" y="145.7">NC</text>
<text x="66" y="147">3</text>
<text x="66" y="149.5">4</text>
<text x="66" y="144.4">12</text>
<text x="49.1" y="150.8">VPP</text>
<text x="62.3" y="150.8">NC</text>
<text x="12.6" y="187.4">SDO -&gt; 3.3V -&gt; 0x47</text>
</g>
<g font-size="1.8" fill="#000080">
<text x="51.9" y="12.1">U14</text>
<text x="189.1" y="15.9">CN1</text>
<text x="96.4" y="27.4">C16</text>
<text x="106.6" y="27.4">C17</text>
<text x="96.4" y="32.4">C0402</text>
<text x="96.4" y="35">50V</text>
<text x="106.6" y="32.4">C0402</text>
<text x="106.6" y="35">50V</text>
<text x="48.1" y="61.6">U13</text>
<text x="112.9" y="75.6">C47</text>
<text x="91.3" y="79.4">C18</text>
<text x="112.9" y="80.7">C0402</text>
<text x="112.9" y="83.2">50V</text>
<text x="91.3" y="84.5">C0402</text>
<text x="91.3" y="87">50V</text>
<text x="101.5" y="85.8">25V</text>
<text x="265.3" y="106.1">Q4</text>
<text x="51.9" y="113.7">U15</text>
<text x="147.2" y="111.2">C1</text>
<text x="248.8" y="117.5">R6</text>
<text x="147.2" y="121.3">C0402</text>
<text x="147.2" y="123.9">50V</text>
<text x="248.8" y="125.1">R0402</text>
<text x="91.3" y="131.5">C48</text>
<text x="104" y="131.5">C49</text>
<text x="266.6" y="126.4">R1</text>
<text x="266.6" y="129">R1206</text>
<text x="266.6" y="131.5">660mW</text>
<text x="288.2" y="126.4">R2</text>
<text x="288.2" y="129">R1206</text>
<text x="288.2" y="131.5">660mW</text>
<text x="91.3" y="136.6">C0402</text>
<text x="104" y="136.6">C0402</text>
<text x="196.7" y="137.8">R3</text>
<text x="205.6" y="137.8">R4</text>
<text x="214.5" y="137.8">R5</text>
<text x="82.4" y="139.1">C50</text>
<text x="91.3" y="139.1">50V</text>
<text x="104" y="139.1">50V</text>
<text x="196.7" y="142.9">R0402</text>
<text x="205.6" y="142.9">R0402</text>
<text x="214.5" y="142.9">R0402</text>
<text x="17.7" y="144.2">R7</text>
<text x="17.7" y="149.3">R0402</text>
<text x="27.8" y="144.2">R8</text>
<text x="27.8" y="149.3">R0402</text>
<text x="82.4" y="144.2">C0603</text>
<text x="82.4" y="146.7">10V</text>
<text x="17.7" y="151.8">±1%</text>
<text x="27.8" y="151.8">±1%</text>
</g>
<g font-size="1.8" fill="#00f">
<text x="96.4" y="29.9">100nF</text>
<text x="106.6" y="29.9">100nF</text>
<text x="51.9" y="52.8">BMI088</text>
<text x="195" y="55.8" transform="rotate(-90 195 55.8)">BM20B(0.8)-34DP-0.4V(53)</text>
<text x="91.3" y="82">100nF</text>
<text x="101.5" y="82">2.2uF</text>
<text x="112.9" y="78.2">10nF</text>
<text x="46.9" y="99.7">IIM-42653</text>
<text x="265.3" y="109.6">AO3400</text>
<text x="147.2" y="118.8">100nF</text>
<text x="248.8" y="122.6">10k</text>
<text x="91.3" y="134">100nF</text>
<text x="104" y="134">100nF</text>
<text x="266.6" y="134">51</text>
<text x="288.2" y="134">51</text>
<text x="82.4" y="141.7">4.7uF</text>
<text x="171.3" y="139.1">AT24C02D-MAHM-T</text>
<text x="196.7" y="140.4">10k</text>
<text x="205.6" y="140.4">10k</text>
<text x="214.5" y="140.4">10k</text>
<text x="17.7" y="146.7">10k</text>
<text x="27.8" y="146.7">10k</text>
<text x="48.1" y="154.4">IST8310</text>
</g>
<g font-size="1.8" fill="#999">
<text x="49.4" y="170.9">U1</text>
<text x="49.5" y="176.2">2</text>
<text x="49.5" y="178.7">4</text>
<text x="51.6" y="177.4">SCK</text>
<text x="51.6" y="180">SDI</text>
<text x="61.7" y="177.4">VDDIO</text>
<text x="63.6" y="180">VDD</text>
<text x="68.6" y="176.2">1</text>
<text x="68.6" y="178.7">10</text>
<text x="49.5" y="181.3">5</text>
<text x="51.6" y="182.5">SDO</text>
<text x="63.8" y="185.1">VSS</text>
<text x="68.6" y="183.8">3</text>
<text x="49.5" y="186.3">6</text>
<text x="49.5" y="188.9">7</text>
<text x="51.6" y="187.6">CSB</text>
<text x="51.6" y="190.1">INT</text>
<text x="63.8" y="187.6">VSS</text>
<text x="63.8" y="190.1">VSS</text>
<text x="68.6" y="186.3">8</text>
<text x="68.6" y="188.9">9</text>
<text x="81.2" y="189.9">C2</text>
<text x="88.8" y="189.9">C3</text>
<text x="50.7" y="193.7">BMP581</text>
<text x="50.7" y="196.3">DNP</text>
<text x="81.2" y="195">C0402</text>
<text x="81.2" y="197.5">50V</text>
<text x="81.2" y="192.5">100nF</text>
<text x="88.8" y="195">C0402</text>
<text x="88.8" y="197.5">50V</text>
<text x="88.8" y="192.5">100nF</text>
<text x="81.2" y="200.1">DNP</text>
<text x="88.8" y="200.1">DNP</text>
</g>
<g font-size="1.8" fill="#fff">
<text x="5" y="202.4">For 6C standards, uses on board barometre,</text>
<text x="5" y="204.4">this group added for universal sensor board design,</text>
<text x="5" y="206.4">using same board for both 6C and 6X standard designs</text>
</g>
<g font-size="1.6" fill="#000080">
<text x="101.5" y="79.4">C19</text>
<text x="101.5" y="83.2">C0603</text>
<text x="171.3" y="121.3">U16</text>
</g>
</svg>
